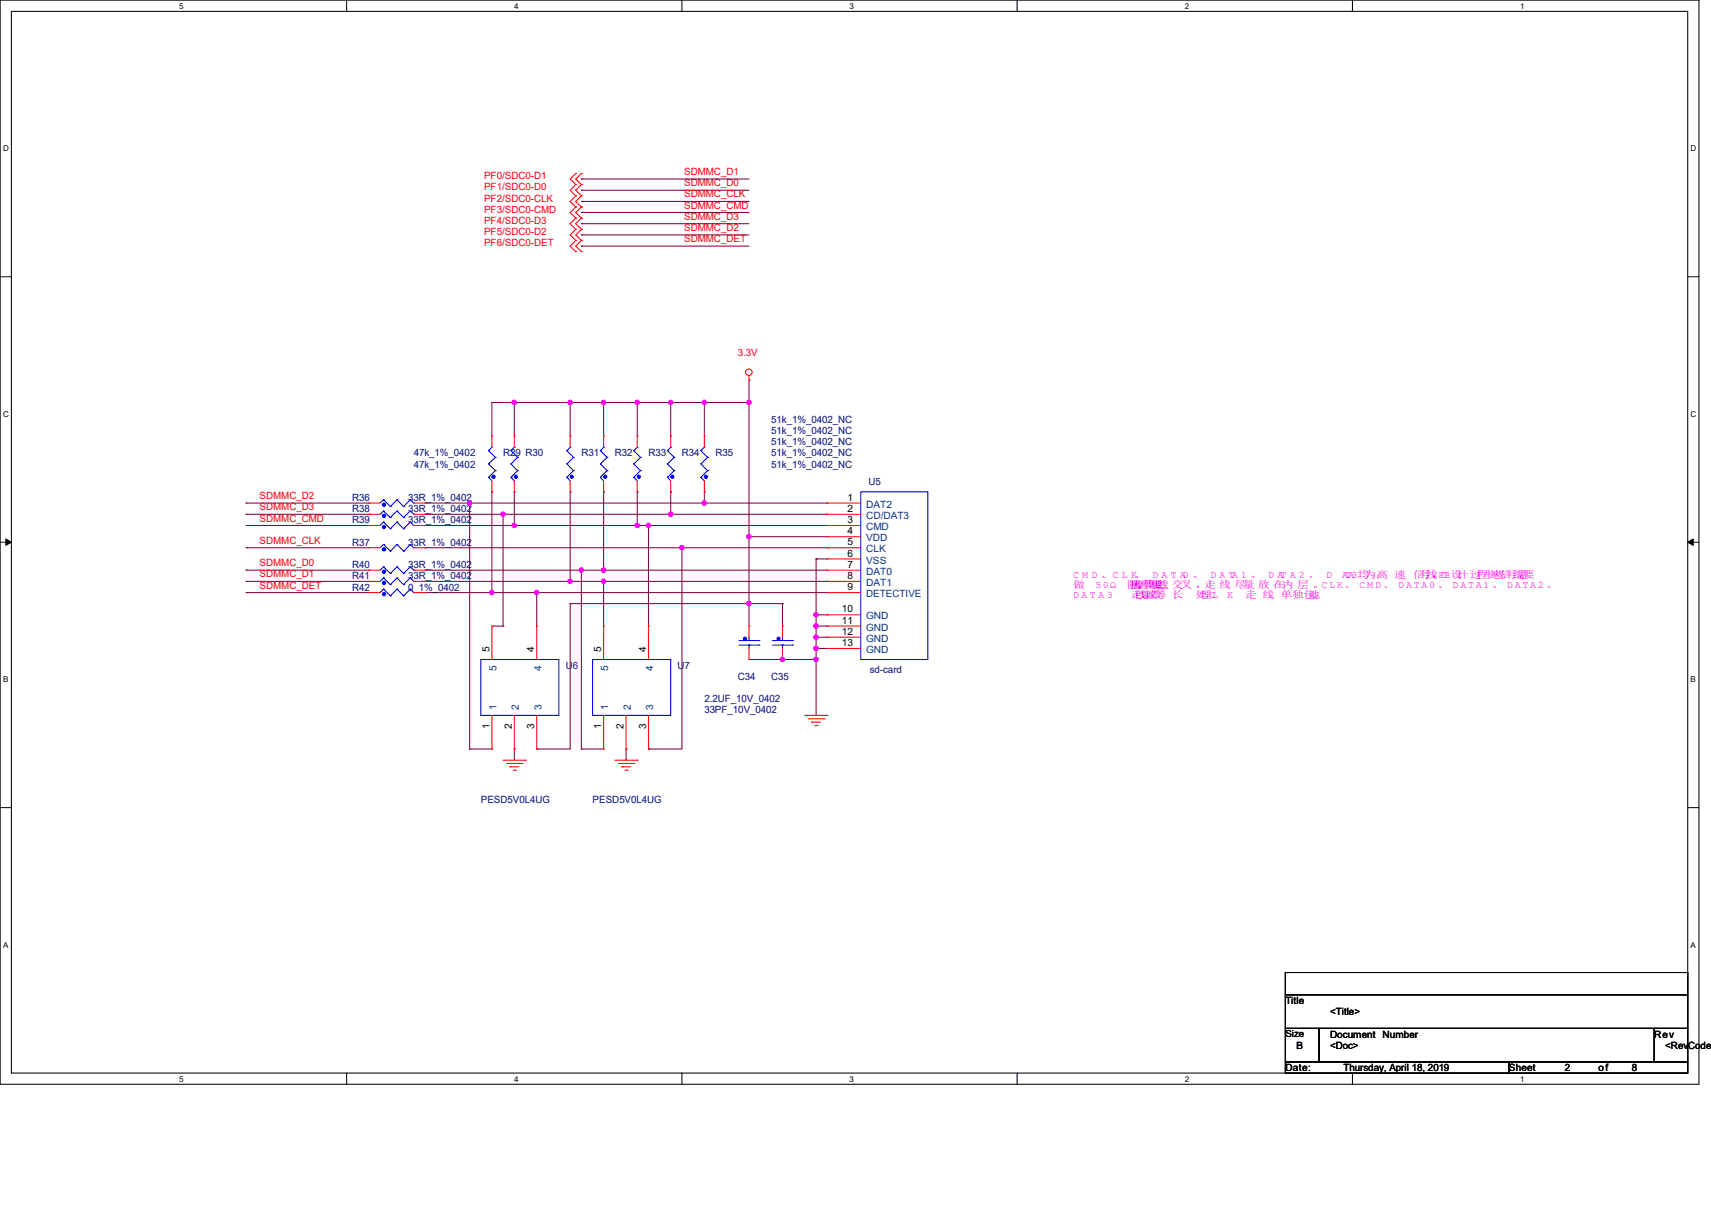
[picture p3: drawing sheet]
<svg xmlns="http://www.w3.org/2000/svg" width="420mm" height="297mm" viewBox="0 0 420 297" stroke-linecap="round" stroke-linejoin="round" font-family="sans-serif">
<path d="M0 0h417v266.1h-417zM2.8 2.8h411.5v260.6h-411.5z" fill="none" stroke="#000" stroke-width=".25"/>
<g fill="#fff">
<path d="M43.9 .3h1.1v2.2h-1.1z"/>
<path d="M43.9 263.7h1.1v2.2h-1.1z"/>
</g>
<path d="M85.1 0v2.8M85.1 263.4v2.7" fill="none" stroke="#000" stroke-width=".25"/>
<g fill="#fff">
<path d="M126.2 .3h1.1v2.2h-1.1z"/>
<path d="M126.2 263.7h1.1v2.2h-1.1z"/>
</g>
<path d="M167.4 0v2.8M167.4 263.4v2.7" fill="none" stroke="#000" stroke-width=".25"/>
<g fill="#fff">
<path d="M208.5 .3h1.1v2.2h-1.1z"/>
<path d="M208.5 263.7h1.1v2.2h-1.1z"/>
</g>
<path d="M249.7 0v2.8M249.7 263.4v2.7" fill="none" stroke="#000" stroke-width=".25"/>
<g fill="#fff">
<path d="M290.8 .3h1.1v2.2h-1.1z"/>
<path d="M290.8 263.7h1.1v2.2h-1.1z"/>
</g>
<path d="M332 0v2.8M332 263.4v2.7" fill="none" stroke="#000" stroke-width=".25"/>
<g fill="#fff">
<path d="M373.1 .3h1.1v2.2h-1.1z"/>
<path d="M373.1 263.7h1.1v2.2h-1.1z"/>
<path d="M.8 35.3h1.4v2.2h-1.4z"/>
<path d="M415 35.3h1.4v2.2h-1.4z"/>
<path d="M.8 100.5h1.4v2.2h-1.4z"/>
<path d="M415 100.5h1.4v2.2h-1.4z"/>
</g>
<path d="M0 67.9h2.8M414.3 67.9h2.7" fill="none" stroke="#000" stroke-width=".25"/>
<g fill="#fff">
<path d="M.8 165.7h1.3v2.2h-1.3z"/>
<path d="M415 165.7h1.3v2.2h-1.3z"/>
</g>
<path d="M0 133.1h2.8M414.3 133.1h2.7" fill="none" stroke="#000" stroke-width=".25"/>
<path d="M1.4 132.3l1.4 .8-1.4 .8zM414.3 133.1l1.3-.8v1.6z" fill="#000" stroke="#000" stroke-width=".25"/>
<g fill="#fff">
<path d="M.8 230.8h1.3v2.2h-1.3z"/>
<path d="M415 230.8h1.3v2.2h-1.3z"/>
</g>
<path d="M0 198.2h2.8M414.3 198.2h2.7M315.5 238.7h98.8v5.5h-98.8zM315.5 244.2h98.8v8.2h-98.8zM315.5 252.4h8.3v8.2h-8.3zM323.8 252.4h82.3v8.2h-82.3zM406.1 252.4h8.2v8.2h-8.2zM315.5 260.6h54.9v2.8h-54.9zM370.4 260.6h43.9v2.8h-43.9z" fill="none" stroke="#000" stroke-width=".25"/>
<g fill="none" stroke="#800040" stroke-width=".25">
<path d="M142.7 46.7h.1M142.7 43.9h.1M142.7 57.7h.1M142.7 54.9h.1M142.7 52.2h.1M142.7 49.4h.1M142.7 46.7h41.2M142.7 43.9h41.2M142.7 57.7h41.2M142.7 54.9h41.2M142.7 52.2h41.2M142.7 49.4h41.2"/>
<path d="M142.7 60.4h.1M142.7 60.4h41.2M120.7 98.8h.1M120.7 98.8v8.2M120.7 98.8h63.2M126.2 98.8h.1M126.2 98.8v8.2M140 98.8h.1M140 98.8v8.2M148.2 98.8h.1M148.2 98.8v8.2M156.4 98.8h.1"/>
<path d="M156.4 98.8v8.2M164.6 98.8h.1M164.6 98.8v8.2M172.9 98.8h.1M172.9 98.8v8.2M183.9 93.3h.1M183.9 98.8h.1M183.9 93.3v60.4M60.4 123.5h.1M60.4 126.2h.1M60.4 129h.1M60.4 134.5h.1"/>
<path d="M60.4 140h.1M60.4 123.5h30.2M60.4 126.2h30.2M60.4 129h30.2M60.4 134.5h30.2M60.4 140h30.2M104.3 129h.1M104.3 123.5h98.7M104.3 126.2h98.7M104.3 129h98.7M104.3 134.5h98.7M104.3 140h98.7"/>
<path d="M115.3 123.5h.1M115.3 123.5v60.4M120.7 120.7h.1M120.7 120.7v24.8M123.5 126.2h.1M123.5 126.2v27.5M126.2 120.7h.1M126.2 120.7v8.3M140 120.7h.1M140 120.7v22M142.7 140h.1M142.7 140v43.9"/>
<path d="M148.2 120.7h.1M148.2 140h.1M148.2 120.7v19.3M156.4 120.7h.1M156.4 129h.1M156.4 120.7v8.3M159.2 129h.1M159.2 129v24.7M164.6 120.7h.1M164.6 126.2h.1M164.6 120.7v5.5M167.4 134.5h.1"/>
<path d="M167.4 134.5v49.4h-8.2M172.9 120.7h.1M172.9 123.5h.1M172.9 120.7v2.8M183.9 131.7h.1M183.9 131.7h19.1M200.3 137.2h.1M200.3 137.2h2.7M200.3 137.2v38.4M203 126.2h.1M203 134.5h.1M203 129h.1"/>
<path d="M60.4 142.7h.1M60.4 145.5h.1M60.4 142.7h30.2M60.4 145.5h30.2M104.3 142.7h.1M104.3 145.5h.1M104.3 142.7h98.7M104.3 145.5h98.7M120.7 153.7h2.8M123.5 153.7h.1M131.7 145.5h.1M131.7 145.5v8.2"/>
<path d="M140 148.2h.1M140 148.2v35.7h-8.3M140 148.2h52.1M148.2 142.7h.1M148.2 142.7v11M183.9 148.2h.1M192.1 148.2h.1M192.1 148.2v5.5M200.3 150.9h.1M200.3 153.7h.1M200.3 156.4h.1M200.3 159.2h.1"/>
<path d="M200.3 150.9h2.7M200.3 153.7h2.7M200.3 156.4h2.7M200.3 159.2h2.7M203 142.7h.1M203 145.5h.1M183.9 161.9h.1M183.9 161.9h16.4M192.1 161.9h.1M200.3 161.9h.1M115.3 183.9h.1M115.3 183.9h5.4"/>
<path d="M126.2 183.9h.1M126.2 183.9v2.7M131.7 183.9h.1M142.7 183.9h.1M142.7 183.9h5.5M153.7 183.9h.1M153.7 183.9v2.7M159.2 183.9h.1"/>
</g>
<g fill="#f0f" stroke="#f0f" stroke-width=".25">
<circle cx="126.2" cy="129" r=".53"/>
<circle cx="200.3" cy="150.9" r=".53"/>
<circle cx="200.3" cy="153.6" r=".53"/>
<circle cx="200.3" cy="156.4" r=".53"/>
<circle cx="200.3" cy="159.2" r=".53"/>
<circle cx="142.7" cy="139.9" r=".53"/>
<circle cx="183.8" cy="148.1" r=".53"/>
<circle cx="183.8" cy="131.7" r=".53"/>
<circle cx="200.3" cy="161.9" r=".53"/>
<circle cx="192" cy="161.9" r=".53"/>
<circle cx="156.4" cy="129" r=".53"/>
<circle cx="148.1" cy="139.9" r=".53"/>
<circle cx="139.9" cy="142.7" r=".53"/>
<circle cx="120.7" cy="145.4" r=".53"/>
<circle cx="139.9" cy="98.8" r=".53"/>
<circle cx="148.1" cy="98.8" r=".53"/>
<circle cx="156.4" cy="98.8" r=".53"/>
<circle cx="164.6" cy="98.8" r=".53"/>
<circle cx="172.9" cy="98.8" r=".53"/>
<circle cx="183.8" cy="98.8" r=".53"/>
<circle cx="126.2" cy="98.8" r=".53"/>
<circle cx="148.1" cy="142.7" r=".53"/>
<circle cx="167.4" cy="134.4" r=".53"/>
<circle cx="159.2" cy="129" r=".53"/>
<circle cx="123.5" cy="126.2" r=".53"/>
<circle cx="164.6" cy="126.2" r=".53"/>
<circle cx="115.3" cy="123.5" r=".53"/>
<circle cx="172.9" cy="123.5" r=".53"/>
<circle cx="131.7" cy="145.4" r=".53"/>
</g>
<g fill="none" stroke="#f00" stroke-width=".25">
<path d="M141.3 45.3h.1M141.3 42.6h.1M141.3 48h.1M141.3 50.8h.1M141.3 53.6h.1M141.3 56.3h.1M141.3 59h.1M141.3 42.6l-1.3 1.3 1.3 1.4M141.3 45.3l-1.3 1.4 1.3 1.3M141.3 48l-1.3 1.4 1.3 1.4M141.3 50.8l-1.3 1.4 1.3 1.4M141.3 53.6l-1.3 1.3 1.3 1.4"/>
<path d="M141.3 56.3l-1.3 1.4 1.3 1.3M141.3 59l-1.3 1.4 1.3 1.4M142.7 45.3h.1M142.7 42.6h.1M142.7 48h.1M142.7 50.8h.1M142.7 53.6h.1M142.7 56.3h.1M142.7 59h.1M142.7 42.6l-1.4 1.3 1.4 1.4M142.7 45.3l-1.4 1.4 1.4 1.3M142.7 48l-1.4 1.4 1.4 1.4"/>
<path d="M142.7 50.8l-1.4 1.4 1.4 1.4M142.7 53.6l-1.4 1.3 1.4 1.4M142.7 56.3l-1.4 1.4 1.4 1.3M142.7 59l-1.4 1.4 1.4 1.4M141.3 61.8h.1M142.7 61.8h.1M183.9 93.3h.1M183.9 92.2v1.1M120.7 107h.1M120.7 107v2.8M120.7 118v2.7M126.2 107h.1"/>
<path d="M126.2 107v2.8M126.2 118v2.7M140 107h.1M140 107v2.8M140 118v2.7M148.2 107h.1M148.2 107v2.8M148.2 118v2.7M156.4 107h.1M156.4 107v2.8M156.4 118v2.7M164.6 107h.1"/>
<path d="M164.6 107v2.8M164.6 118v2.7M172.9 107h.1M172.9 107v2.8M172.9 118v2.7M90.6 134.5h.1M90.6 140h.1M90.6 123.5h.1M90.6 126.2h.1M90.6 129h.1M90.6 134.5h2.7M90.6 140h2.7"/>
<path d="M90.6 123.5h2.7M90.6 126.2h2.7M90.6 129h2.7M101.6 134.5h2.7M101.6 140h2.7M101.6 123.5h2.7M101.6 126.2h2.7M101.6 129h2.7M104.3 134.5h.1M104.3 140h.1M104.3 123.5h.1M104.3 126.2h.1"/>
<path d="M104.3 129h.1M120.7 120.7h.1M126.2 120.7h.1M140 120.7h.1M148.2 120.7h.1M156.4 120.7h.1M164.6 120.7h.1M172.9 120.7h.1M203 123.5h.1M203 126.2h.1M203 129h.1M203 131.7h.1"/>
<path d="M203 134.5h.1M203 137.2h.1M203 140h.1M203 134.5h8.3M203 140h8.3M203 123.5h8.3M203 126.2h8.3M203 129h8.3M203 131.7h8.3M203 137.2h8.3M90.6 142.7h.1M90.6 145.5h.1"/>
<path d="M90.6 142.7h2.7M90.6 145.5h2.7M101.6 142.7h2.7M101.6 145.5h2.7M104.3 142.7h.1M104.3 145.5h.1M120.7 153.7h.1M120.7 153.7v8.2M131.7 153.7h.1M131.7 153.7v8.2M148.2 153.7h.1M148.2 153.7v8.2"/>
<path d="M159.2 153.7h.1M159.2 153.7v8.2M183.9 153.7h.1M183.9 153.7v2.7M183.9 159.2v2.7M192.1 153.7h.1M192.1 153.7v2.7M192.1 159.2v2.7M203 142.7h.1M203 145.5h.1M203 150.9h.1M203 153.7h.1"/>
<path d="M203 156.4h.1M203 159.2h.1M203 142.7h8.3M203 145.5h8.3M203 150.9h8.3M203 153.7h8.3M203 156.4h8.3M203 159.2h8.3M120.7 175.6v8.3M126.2 175.6v8.3M131.7 175.6v8.3M148.2 175.6v8.3"/>
<path d="M153.7 175.6v8.3M159.2 175.6v8.3M183.9 161.9h.1M192.1 161.9h.1M197.6 175.6h5.4M198.4 176.4h3.8M199.2 177.2h.1M199.2 177.2h2.2M200 178.1h.6M200.6 178.1h.1M202.2 176.4h.1M203 175.6h.1"/>
<path d="M120.7 183.9h.1M123.5 186.6h5.5M124.3 187.4h3.8M125.1 188.2h.1M125.1 188.2h2.2M126 189.1h.5M126.2 183.9h.1M126.5 189.1h.1M128.1 187.4h.1M129 186.6h.1M131.7 183.9h.1M148.2 183.9h.1"/>
<path d="M150.9 186.6h5.5M151.8 187.4h3.8M152.6 188.2h.1M152.6 188.2h2.2M153.4 189.1h.5M153.7 183.9h.1M153.9 189.1h.1M155.6 187.4h.1M156.4 186.6h.1M159.2 183.9h.1"/>
<circle cx="183.8" cy="91.4" r=".8"/>
</g>
<g fill="none" stroke="#00f" stroke-width=".25">
<path d="M119.9 117.2h.1M119.9 113.9h.1M119.9 110.6h.1M119.9 117.2l.8 .8M119.9 113.9l1.7 1.6M119.9 110.6l1.7 1.7M120.7 109.8h.1M120.7 109.8l-.8 .8M121.6 115.5h.1M121.6 112.3h.1M121.6 115.5l-1.7 1.7M121.6 112.3l-1.7 1.6"/>
<path d="M125.4 117.2h.1M125.4 113.9h.1M125.4 110.6h.1M125.4 117.2l.8 .8M125.4 113.9l1.6 1.6M125.4 110.6l1.6 1.7M126.2 109.8h.1M126.2 109.8l-.8 .8M127 115.5h.1M127 112.3h.1M127 115.5l-1.6 1.7M127 112.3l-1.6 1.6"/>
<path d="M139.1 117.2h.1M139.1 113.9h.1M139.1 110.6h.1M139.1 117.2l.9 .8M139.1 113.9l1.7 1.6M139.1 110.6l1.7 1.7M140 109.8h.1M140 109.8l-.9 .8M140.8 115.5h.1M140.8 112.3h.1M140.8 115.5l-1.7 1.7M140.8 112.3l-1.7 1.6"/>
<path d="M147.4 117.2h.1M147.4 113.9h.1M147.4 110.6h.1M147.4 117.2l.8 .8M147.4 113.9l1.6 1.6M147.4 110.6l1.6 1.7M148.2 109.8h.1M148.2 109.8l-.8 .8M149 115.5h.1M149 112.3h.1M149 115.5l-1.6 1.7M149 112.3l-1.6 1.6"/>
<path d="M155.6 117.2h.1M155.6 113.9h.1M155.6 110.6h.1M155.6 117.2l.8 .8M155.6 113.9l1.6 1.6M155.6 110.6l1.6 1.7M156.4 109.8h.1M156.4 109.8l-.8 .8M157.2 115.5h.1M157.2 112.3h.1M157.2 115.5l-1.6 1.7M157.2 112.3l-1.6 1.6"/>
<path d="M163.8 117.2h.1M163.8 113.9h.1M163.8 110.6h.1M163.8 117.2l.8 .8M163.8 113.9l1.7 1.6M163.8 110.6l1.7 1.7M164.6 109.8h.1M164.6 109.8l-.8 .8M165.5 115.5h.1M165.5 112.3h.1M165.5 115.5l-1.7 1.7M165.5 112.3l-1.7 1.6"/>
<path d="M172 117.2h.1M172 113.9h.1M172 110.6h.1M172 117.2l.9 .8M172 113.9l1.7 1.6M172 110.6l1.7 1.7M172.9 109.8h.1M172.9 109.8l-.9 .8M173.7 115.5h.1M173.7 112.3h.1M173.7 115.5l-1.7 1.7M173.7 112.3l-1.7 1.6"/>
<path d="M94.1 133.6h.1M94.1 139.1h.1M94.1 122.7h.1M94.1 125.4h.1M94.1 128.1h.1M94.1 133.6l-.8 .9M94.1 133.6l1.7 1.7M94.1 139.1l-.8 .9M94.1 139.1l1.7 1.7M94.1 122.7l-.8 .8M94.1 122.7l1.7 1.6M94.1 125.4l-.8 .8"/>
<path d="M94.1 125.4l1.7 1.6M94.1 128.1l-.8 .9M94.1 128.1l1.7 1.7M95.8 135.3h.1M95.8 124.3h.1M95.8 127h.1M95.8 129.8h.1M97.5 133.6h.1M97.5 139.1h.1M97.5 122.7h.1M97.5 125.4h.1M97.5 128.1h.1"/>
<path d="M97.5 133.6l-1.7 1.7M97.5 133.6l1.6 1.7M97.5 139.1l-1.7 1.7M97.5 139.1l1.6 1.7M97.5 122.7l-1.7 1.6M97.5 122.7l1.6 1.6M97.5 125.4l-1.7 1.6M97.5 125.4l1.6 1.6M97.5 128.1l-1.7 1.7M97.5 128.1l1.6 1.7M99.1 135.3h.1M99.1 124.3h.1"/>
<path d="M99.1 127h.1M99.1 129.8h.1M100.7 133.6h.1M100.7 139.1h.1M100.7 122.7h.1M100.7 125.4h.1M100.7 128.1h.1M100.7 133.6l-1.6 1.7M100.7 133.6l.9 .9M100.7 139.1l-1.6 1.7M100.7 139.1l.9 .9M100.7 122.7l-1.6 1.6"/>
<path d="M100.7 122.7l.9 .8M100.7 125.4l-1.6 1.6M100.7 125.4l.9 .8M100.7 128.1l-1.6 1.7M100.7 128.1l.9 .9M101.6 134.5h.1M101.6 140h.1M101.6 123.5h.1M101.6 126.2h.1M101.6 129h.1M211.3 120.7h16.5v41.2h-16.5zM94.1 141.9h.1"/>
<path d="M94.1 144.6h.1M94.1 141.9l-.8 .8M94.1 141.9l1.7 1.6M94.1 144.6l-.8 .9M94.1 144.6l1.7 1.7M95.8 140.8h.1M95.8 143.5h.1M95.8 146.3h.1M97.5 141.9h.1M97.5 144.6h.1M97.5 141.9l-1.7 1.6M97.5 141.9l1.6 1.6"/>
<path d="M97.5 144.6l-1.7 1.7M97.5 144.6l1.6 1.7M99.1 140.8h.1M99.1 143.5h.1M99.1 146.3h.1M100.7 141.9h.1M100.7 144.6h.1M100.7 141.9l-1.6 1.6M100.7 141.9l.9 .8M100.7 144.6l-1.6 1.7M100.7 144.6l.9 .9M101.6 142.7h.1"/>
<path d="M101.6 145.5h.1M181.4 158.3h4.9M181.4 157.2h4.9M183.9 158.3h.1M183.9 157.2h.1M183.9 156.4v.8M183.9 158.3v.9M186.3 158.3h.1M186.3 157.2h.1M189.6 158.3h5M189.6 157.2h5M192.1 158.3h.1"/>
<path d="M192.1 157.2h.1M192.1 156.4v.8M192.1 158.3v.9M194.6 158.3h.1M194.6 157.2h.1M118 161.9h19.2v13.7h-19.2zM145.5 161.9h19.1v13.7h-19.1z"/>
</g>
<g fill="#00f" stroke="#00f" stroke-width=".25">
<circle cx="94.3" cy="134.9" r=".4"/>
<circle cx="165" cy="117" r=".4"/>
<circle cx="94.3" cy="140.3" r=".4"/>
<circle cx="148.6" cy="117" r=".4"/>
<circle cx="140.3" cy="117" r=".39"/>
<circle cx="94.3" cy="143.1" r=".4"/>
<circle cx="173.3" cy="117" r=".39"/>
<circle cx="94.3" cy="145.8" r=".4"/>
<circle cx="121.1" cy="117" r=".4"/>
<circle cx="94.3" cy="123.9" r=".4"/>
<circle cx="94.3" cy="126.6" r=".4"/>
<circle cx="191.1" cy="156.8" r=".39"/>
<circle cx="94.3" cy="129.4" r=".4"/>
<circle cx="156.8" cy="117" r=".39"/>
<circle cx="126.6" cy="117" r=".39"/>
<circle cx="182.9" cy="156.8" r=".4"/>
</g>
<g font-size="2.5" fill="#f00">
<text x="118.8" y="44">PF0/SDC0-D1</text>
<text x="118.8" y="46.7">PF1/SDC0-D0</text>
<text x="167.9" y="45.7">SDMMC_D0</text>
<text x="167.9" y="43">SDMMC_D1</text>
<text x="118.8" y="49.5">PF2/SDC0-CLK</text>
<text x="118.8" y="52.2">PF3/SDC0-CMD</text>
<text x="167.9" y="53.9">SDMMC_D3</text>
<text x="167.9" y="51.2">SDMMC_CMD</text>
<text x="167.9" y="48.5">SDMMC_CLK</text>
<text x="118.8" y="54.9">PF4/SDC0-D3</text>
<text x="118.8" y="57.7">PF5/SDC0-D2</text>
<text x="167.9" y="56.7">SDMMC_D2</text>
<text x="167.9" y="59.4">SDMMC_DET</text>
<text x="118.8" y="60.5">PF6/SDC0-DET</text>
<text x="181.1" y="87.3">3.3V</text>
<text x="63.7" y="122.5">SDMMC_D2</text>
<text x="63.7" y="125.3">SDMMC_D3</text>
<text x="63.7" y="128">SDMMC_CMD</text>
<text x="63.7" y="133.5">SDMMC_CLK</text>
<text x="63.7" y="139">SDMMC_D0</text>
<text x="63.7" y="141.7">SDMMC_D1</text>
<text x="63.7" y="144.5">SDMMC_DET</text>
</g>
<g font-size="2.5" fill="#000080">
<text x="189.3" y="103.8">51k_1%_0402_NC</text>
<text x="189.3" y="106.6">51k_1%_0402_NC</text>
<text x="101.6" y="112">47k_1%_0402</text>
<text x="123.5" y="112">R29 R30</text>
<text x="142.7" y="112">R31</text>
<text x="150.9" y="112">R32</text>
<text x="159.2" y="112">R33</text>
<text x="167.4" y="112">R34</text>
<text x="175.6" y="112">R35</text>
<text x="189.3" y="112">51k_1%_0402_NC</text>
<text x="189.3" y="109.3">51k_1%_0402_NC</text>
<text x="101.6" y="114.8">47k_1%_0402</text>
<text x="189.3" y="114.8">51k_1%_0402_NC</text>
<text x="213.2" y="119.2">U5</text>
<text x="86.4" y="123">R36</text>
<text x="86.4" y="125.7">R38</text>
<text x="100.2" y="123">33R_1%_0402</text>
<text x="100.2" y="125.7">33R_1%_0402</text>
<text x="86.4" y="128.5">R39</text>
<text x="100.2" y="128.5">33R_1%_0402</text>
<text x="86.4" y="134">R37</text>
<text x="100.2" y="134">33R_1%_0402</text>
<text x="86.4" y="139.4">R40</text>
<text x="86.4" y="142.2">R41</text>
<text x="100.2" y="139.4">33R_1%_0402</text>
<text x="100.2" y="142.2">33R_1%_0402</text>
<text x="86.4" y="144.9">R42</text>
<text x="100.2" y="144.9">0_1%_0402</text>
<text x="138.9" y="164.1">U6</text>
<text x="166.3" y="164.1">U7</text>
<text x="181.1" y="166.9">C34</text>
<text x="189.3" y="166.9">C35</text>
<text x="213.5" y="165.2">sd-card</text>
<text x="172.9" y="172.4">2.2UF_10V_0402</text>
<text x="172.9" y="175.1">33PF_10V_0402</text>
<text x="118" y="197.1">PESD5V0L4UG</text>
<text x="145.5" y="197.1">PESD5V0L4UG</text>
</g>
<g font-size="2.5">
<text x="208" y="122.9">1</text>
<text x="208" y="125.6">2</text>
<text x="208" y="128.4">3</text>
<text x="208" y="131.1">4</text>
<text x="208" y="133.9">5</text>
<text x="208" y="136.6">6</text>
<text x="208" y="139.4">7</text>
<text x="208" y="142.1">8</text>
<text x="208" y="144.9">9</text>
<text x="206.7" y="150.3">10</text>
<text x="206.7" y="153.1">11</text>
<text x="206.7" y="155.8">12</text>
<text x="120.1" y="160" transform="rotate(-90 120.1 160)">5</text>
<text x="131.1" y="160" transform="rotate(-90 131.1 160)">4</text>
<text x="147.6" y="160" transform="rotate(-90 147.6 160)">5</text>
<text x="158.6" y="160" transform="rotate(-90 158.6 160)">4</text>
<text x="206.7" y="158.6">13</text>
<text x="120.1" y="178.9" transform="rotate(-90 120.1 178.9)">1</text>
<text x="125.6" y="178.9" transform="rotate(-90 125.6 178.9)">2</text>
<text x="131.1" y="178.9" transform="rotate(-90 131.1 178.9)">3</text>
<text x="147.6" y="178.9" transform="rotate(-90 147.6 178.9)">1</text>
<text x="153.1" y="178.9" transform="rotate(-90 153.1 178.9)">2</text>
<text x="158.6" y="178.9" transform="rotate(-90 158.6 178.9)">3</text>
<text x="315.5" y="246.4">Title</text>
<text x="326.5" y="249.2">&lt;Title&gt;</text>
<text x="318.3" y="257.4">B</text>
<text x="326.5" y="254.7">Document</text>
<text x="326.5" y="257.4">&lt;Doc&gt;</text>
<text x="339.4" y="254.7">Number</text>
<text x="406.1" y="254.7">Rev</text>
<text x="408.8" y="257.4">&lt;RevCode&gt;</text>
<text x="315.5" y="262.9">Date:</text>
<text x="329.8" y="262.9">Thursday, April 18, 2019</text>
<text x="370.4" y="262.9">Sheet</text>
<text x="384.1" y="262.9">2</text>
<text x="392.3" y="262.9">of</text>
<text x="400.6" y="262.9">8</text>
</g>
<g font-size="2.5" fill="#004080">
<text x="212.6" y="124.6">DAT2</text>
<text x="212.6" y="127.4">CD/DAT3</text>
<text x="212.6" y="130.1">CMD</text>
<text x="212.6" y="132.9">VDD</text>
<text x="212.6" y="135.6">CLK</text>
<text x="212.6" y="138.3">VSS</text>
<text x="212.6" y="141.1">DAT0</text>
<text x="212.6" y="143.8">DAT1</text>
<text x="212.6" y="146.6">DETECTIVE</text>
<text x="212.6" y="152.1">GND</text>
<text x="212.6" y="154.8">GND</text>
<text x="212.6" y="157.6">GND</text>
<text x="212.6" y="160.3">GND</text>
<text x="121.9" y="164.6" transform="rotate(-90 121.9 164.6)">5</text>
<text x="132.9" y="164.6" transform="rotate(-90 132.9 164.6)">4</text>
<text x="149.3" y="164.6" transform="rotate(-90 149.3 164.6)">5</text>
<text x="160.3" y="164.6" transform="rotate(-90 160.3 164.6)">4</text>
<text x="121.9" y="174.2" transform="rotate(-90 121.9 174.2)">1</text>
<text x="127.4" y="174.2" transform="rotate(-90 127.4 174.2)">2</text>
<text x="132.9" y="174.2" transform="rotate(-90 132.9 174.2)">3</text>
<text x="149.3" y="174.2" transform="rotate(-90 149.3 174.2)">1</text>
<text x="154.8" y="174.2" transform="rotate(-90 154.8 174.2)">2</text>
<text x="160.3" y="174.2" transform="rotate(-90 160.3 174.2)">3</text>
</g>
<g font-size="2.5" fill="#f0f">
<text x="263.4" y="141.9">C M D 、C L K、 D A T A0 、 D A TA 1 、 D AT A 2 、 D</text>
<text x="329.4" y="141.9">ATA3均</text>
<text x="334.8" y="141.9">为高 速 信线PCB设</text>
<text x="348.5" y="141.9">号，</text>
<text x="357.6" y="141.9">计过中些号需</text>
<text x="362.4" y="141.9">程这信线要</text>
<text x="263.4" y="146.8">D A T A 3</text>
<text x="263.4" y="144.4">做</text>
<text x="268.9" y="144.4">50Ω</text>
<text x="276.6" y="144.4">阻制要他</text>
<text x="277.2" y="144.4">抗，与走</text>
<text x="277.5" y="146.8">走建做</text>
<text x="277.9" y="144.4">控不其线 交叉 ，走 线 尽量 放 在内 层 。CLK、 C M D 、 D A T A 0 、 D A T A1 、 D A T A 2 、</text>
<text x="278.7" y="146.8">线议等 长</text>
<text x="293.4" y="146.8">处，</text>
<text x="294.5" y="146.8">理CL</text>
<text x="301.2" y="146.8">K</text>
<text x="305.6" y="146.8">走 线 单独包。</text>
<text x="321.1" y="146.8">地</text>
</g>
<text font-size="2.4" x="315.5" y="254.6">Size</text>
<g font-size="2">
<text x="43.9" y="2.1">5</text>
<text x="126.2" y="2.1">4</text>
<text x="208.5" y="2.1">3</text>
<text x="290.8" y="2.1">2</text>
<text x="373.1" y="2.1">1</text>
<text x=".8" y="37.1">D</text>
<text x="415" y="37.1">D</text>
<text x=".8" y="102.3">C</text>
<text x="415" y="102.3">C</text>
<text x=".8" y="167.4">B</text>
<text x="415" y="167.4">B</text>
<text x=".8" y="232.6">A</text>
<text x="415" y="232.6">A</text>
<text x="43.9" y="265.5">5</text>
<text x="126.2" y="265.5">4</text>
<text x="208.5" y="265.5">3</text>
<text x="290.8" y="265.5">2</text>
<text x="373.1" y="265.5">1</text>
</g>
</svg>
